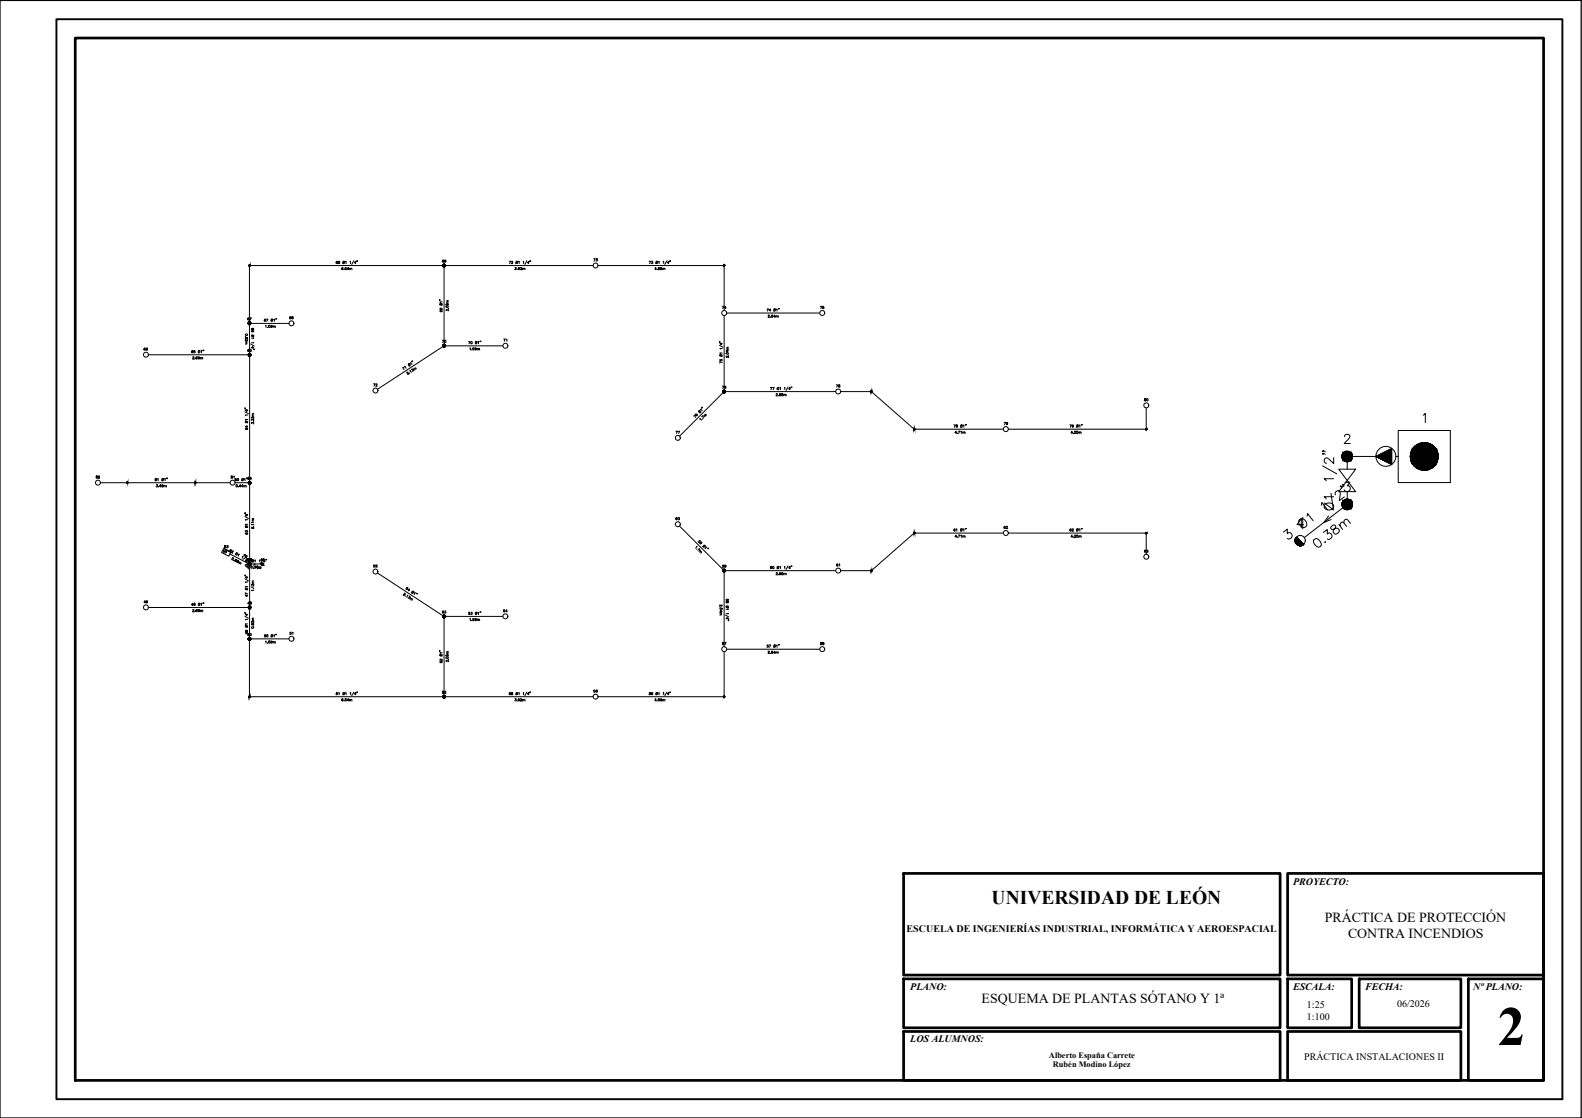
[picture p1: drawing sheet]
<svg xmlns="http://www.w3.org/2000/svg" width="420mm" height="297mm" viewBox="0 0 420 297" stroke-linecap="round" stroke-linejoin="round" font-family="sans-serif">
<!-- layer: UNIFILAR -->
<g fill="#000" stroke="#000" stroke-width=".27">
<path d="M66.2 70.4v.3zM66.3 70.4v.3zM231.5 103.9v.2zM231.6 104l-.1 .1zM242.7 113.9v.2zM304.5 113.9v.3zM231.3 151.5v.3zM242.9 141.5v.3zM344.3 144.5l.2 .2zM66.2 185v.2zM192.2 185v.2zM192.3 185v.3z"/>
<path d="M66.2 70.4l-.1 .2zM66.1 70.5v.1z"/>
<path d="M66.2 70.4v.3zM66.3 70.4l-.1 .3z"/>
<path d="M66.2 70.4v.3zM66.2 70.4v.3zM66.2 70.4v.3zM66.2 70.4v.3zM66.2 70.4l-.1 .2z"/>
<path d="M66.3 70.4v.3zM66.3 70.4v.3z"/>
<path d="M66.3 70.4v.3zM66.4 70.4l-.1 .3z"/>
<path d="M66.3 70.4v.3zM66.3 70.4v.3zM66.3 70.4v.3zM66.3 70.4v.3zM66.3 70.4v.3z"/>
<path d="M66.4 70.5v.1zM66.4 70.5v.1z"/>
<path d="M66.4 70.4v.2zM66.4 70.4v.3z"/>
<path d="M192.2 70.4v.2zM192.2 70.4v.3z"/>
<path d="M192.2 70.4v.2zM192.2 70.5v.1z"/>
<path d="M192.2 70.4v.3zM192.3 70.4l-.1 .3z"/>
<path d="M192.2 70.4v.3zM192.2 70.4v.3z"/>
<path d="M192.3 70.4v.3zM192.3 70.4v.3zM192.3 70.4v.3z"/>
<path d="M192.3 70.4v.3zM192.3 70.4v.3z"/>
<path d="M192.4 70.4v.2zM192.4 70.5v.1zM192.4 70.5v.1z"/>
<path d="M192.4 70.4v.2zM192.4 70.4v.3zM192.4 70.4v.3zM192.4 70.4v.3zM192.4 70.4v.3zM192.4 70.4v.3zM192.4 70.4v.3zM192.4 70.4l-.1 .3z"/>
<path d="M231.4 103.9l-.1 .2zM231.3 103.9v.2zM231.3 103.9v.2zM231.3 103.9v.2z"/>
<path d="M231.4 103.9v.3zM231.4 103.9v.3z"/>
<path d="M231.4 103.9v.3zM231.4 103.9v.3zM231.4 103.9v.3zM231.4 103.9v.3zM231.4 103.9v.3z"/>
<path d="M231.4 103.9v.3zM231.4 103.9v.3z"/>
<path d="M231.5 103.9v.2zM231.5 103.9v.2zM231.5 103.9v.3zM231.5 103.9v.3zM231.5 103.9v.3zM231.5 103.9l-.1 .3z"/>
<path d="M242.7 113.9v.2zM242.7 113.9v.2z"/>
<path d="M242.7 113.9v.3zM242.7 113.9v.3zM242.7 113.9v.3zM242.7 113.9v.2z"/>
<path d="M242.8 113.9v.3zM242.9 113.9l-.1 .3z"/>
<path d="M242.8 113.9v.3zM242.8 113.9v.3zM242.8 113.9v.3zM242.8 113.9v.3zM242.8 113.9v.3zM242.8 113.9l-.1 .3zM242.7 113.9v.3zM242.7 113.9v.3zM242.7 113.9v.3z"/>
<path d="M242.9 113.9v.3zM242.9 113.9v.3zM242.9 113.9v.3zM242.9 113.9v.3zM242.9 113.9l.1 .2zM243 113.9v.2zM243 113.9v.2z"/>
<path d="M242.9 113.9v.3zM242.9 113.9v.3z"/>
<path d="M304.3 113.9v.3zM304.3 113.9v.3zM304.3 113.9v.2zM304.3 113.9v.2zM304.3 113.9v.2z"/>
<path d="M304.4 113.9v.3zM304.4 113.9v.3zM304.4 113.9v.3zM304.4 113.9l-.1 .3zM304.3 113.9v.3zM304.3 113.9v.3zM304.3 113.9v.3z"/>
<path d="M304.5 113.9v.3zM304.5 113.9l-.1 .3zM304.4 113.9v.3zM304.4 113.9v.3zM304.4 113.9v.3z"/>
<path d="M304.5 113.9v.3zM304.5 113.9v.3z"/>
<path d="M304.5 113.9v.2zM304.5 113.9v.2z"/>
<path d="M304.5 113.9v.3zM304.5 113.9v.3zM304.5 113.9v.3zM304.5 113.9v.3zM304.5 113.9v.3z"/>
<path d="M365.4 121.3l4.2 2.1v-4.2zM365.4 121.3l4.2 2.1z"/>
<path d="M33.7 128.2v.1zM33.7 128.2v.1zM33.7 128.1v.2zM33.7 128.1v.2zM33.7 128.1v.3z"/>
<path d="M33.7 128.1v.3zM33.7 128.1l.1 .3zM33.7 128.1l.1 .3zM33.8 128.1v.3zM33.8 128.1v.3zM33.8 128.1v.3zM33.8 128.1v.3z"/>
<path d="M33.7 128.1v.3zM33.7 128.1v.3zM33.7 128.1v.3zM33.7 128.1v.3z"/>
<path d="M33.8 128.1v.3zM33.9 128.1l-.1 .3z"/>
<path d="M33.9 128.1v.2zM33.9 128.1v.3zM33.9 128.1v.3z"/>
<path d="M33.9 128.1v.3zM33.9 128.1v.3z"/>
<path d="M34 128.2v.1zM34 128.2l-.1 .1z"/>
<path d="M33.9 128.2v.1zM33.9 128.2v.1z"/>
<path d="M51.7 128.2v.1zM51.7 128.2v.1z"/>
<path d="M51.7 128.1v.3zM51.7 128.1v.3zM51.7 128.2v.2zM51.7 128.2v.1z"/>
<path d="M51.8 128.1v.3zM51.9 128.1l-.1 .3z"/>
<path d="M51.8 128.1v.3zM51.8 128.1v.3zM51.8 128.1v.3zM51.8 128.1v.3zM51.8 128.1l-.1 .3z"/>
<path d="M51.9 128.1v.3zM51.9 128.1v.3z"/>
<path d="M51.9 128.2v.1zM52 128.2l-.1 .1zM52 128.2v.1z"/>
<path d="M51.9 128.2v.2zM51.9 128.2v.2z"/>
<path d="M51.9 128.1v.3zM51.9 128.1v.3zM51.9 128.1v.3zM51.9 128.1v.3zM51.9 128.1v.3z"/>
<path d="M359.2 121.1v.3zM359.2 121.1v.4zM359.2 121v.5zM359.2 121l-.1 .7zM359.1 120.9v.8zM359.1 120.9v.9zM359.1 120.7v1.1zM359.1 120.7l-.1 1.2zM359 120.6v1.3zM359 120.6l-.1 1.4zM358.9 120.5v1.5zM358.9 120.5v1.7zM358.9 120.4v1.8zM358.9 120.4l-.1 1.8zM358.8 120.3v1.9zM358.8 120.3l-.1 2zM358.6 120.2l.1 2.1zM358.6 120.2v2.2zM358.6 120.1v2.3zM358.6 120.1l-.2 2.4zM358.4 120v2.5zM358.4 120l-.1 2.5zM358.3 120v2.5zM358.3 120l-.1 2.6zM358.2 120v2.6zM358.2 120l-.1 2.6zM358 119.9l.2 .1-.1 2.6zM358 119.9l-.1 2.8zM357.9 119.9v2.8zM357.9 119.9l-.1 2.8zM357.8 119.9v2.8zM357.8 119.9l-.2 2.8h.2zM357.6 119.9v2.8zM357.6 119.9v2.8zM357.5 119.9h.1l-.1 2.7zM357.5 119.9v2.7zM357.3 120l.2-.1-.1 2.7zM357.3 120l.1 2.6zM357.2 120h.1v2.5zM357.2 120l.1 2.5zM357.1 120.1l.1-.1-.1 2.5zM357.1 120.1v2.4zM357.1 120.1l-.1 2.3zM357 120.2v2.2zM356.9 120.3l.1-.1-.1 2.1zM356.9 120.3v2zM356.9 120.3l-.1 1.9zM356.8 120.3v1.9zM356.8 120.3l-.1 1.8zM356.7 120.5v1.6zM356.7 120.5l-.1 1.5zM356.6 120.6v1.4zM356.6 120.6v1.3zM356.5 120.7l.1 1.2zM356.5 120.7v1.1zM356.5 120.8v1zM356.5 120.8l-.1 .9zM356.4 120.9v.8zM356.4 120.9v.6zM356.4 121.1v.4zM356.4 121.1v.3z"/>
<path d="M359.2 133.9v.2zM359.2 133.9v.4zM359.2 133.8v.5zM359.2 133.8l-.1 .6zM359.1 133.6v.8zM359.1 133.6v.9zM359.1 133.5v1zM359.1 133.5l-.1 1.1zM359 133.3v1.3zM359 133.3l-.1 1.5zM358.9 133.3v1.5zM358.9 133.3v1.6zM358.9 133.1v1.8zM358.9 133.1l-.1 1.9zM358.8 133v2zM358.8 133l-.1 2.1zM358.6 132.9l.1 2.2zM358.6 132.9v2.3zM358.6 132.8v2.4zM358.6 132.8l-.2 2.4zM358.4 132.8v2.4zM358.4 132.8l-.1 2.5zM358.3 132.7v2.6zM358.3 132.7l-.1 2.6zM358.2 132.7v2.6zM358.2 132.7l-.1 2.7zM358 132.7h.2l-.1 2.7zM358 132.7l-.1 2.7zM357.9 132.6v2.8zM357.9 132.6l-.1 2.8zM357.8 132.6v2.8zM357.8 132.6l-.2 2.8h.2zM357.6 132.7l.2-.1-.2 2.8zM357.6 132.7v2.7zM357.5 132.7h.1l-.1 2.7zM357.5 132.7v2.7zM357.3 132.7h.2l-.1 2.6zM357.3 132.7l.1 2.6zM357.2 132.7h.1v2.6zM357.2 132.7l.1 2.6zM357.1 132.8l.1-.1-.1 2.5zM357.1 132.8v2.4zM357.1 132.8l-.1 2.4zM357 132.9v2.3zM356.9 133l.1-.1-.1 2.2zM356.9 133v2.1zM356.9 133l-.1 1.9zM356.8 133.1v1.8zM356.8 133.1l-.1 1.8zM356.7 133.2v1.7zM356.7 133.2l-.1 1.5zM356.6 133.3v1.4zM356.6 133.3v1.3zM356.5 133.4l.1 1.2zM356.5 133.4v1.1zM356.5 133.5v1zM356.5 133.5l-.1 .9zM356.4 133.7v.7zM356.4 133.7v.5zM356.4 133.8v.4zM356.4 133.8v.3z"/>
<path d="M381.9 120.6v1.3zM381.9 120.6l-.1 1.7zM381.8 120.2v2.1zM381.8 120.2l-.1 2.5zM381.7 119.8v2.9zM381.7 119.8l-.1 3.2zM381.5 119.5l.2 .3-.1 3.2zM381.5 119.5l-.2 3.8 .3-.3zM381.3 119.2l.2 .3-.2 3.8zM381.3 119.2l-.2 4.4 .2-.3zM381.1 118.9l.2 .3-.2 4.4zM381.1 118.9l-.2 5 .2-.3zM380.8 118.6l.3 .3-.2 5zM380.8 118.6l-.2 5.5 .3-.2zM380.6 118.4l.2 .2-.2 5.5zM380.6 118.4l-.3 6 .3-.3zM380.3 118.2l.3 .2-.3 6zM380.3 118.2l-.3 6.3 .3-.1zM379.9 118l.4 .2-.3 6.3zM379.9 118l-.3 6.7 .4-.2zM379.6 117.8l.3 .2-.3 6.7zM379.6 117.8l-.3 7 .3-.1zM379.3 117.7l.3 .1-.3 7zM379.3 117.7l-.3 7.2 .3-.1zM378.9 117.6l.4 .1-.3 7.2zM378.9 117.6l-.3 7.4 .4-.1zM378.5 117.6h.4l-.3 7.4zM378.5 117.6l-.3 7.4h.4zM378.2 117.6h.3l-.3 7.4zM378.2 117.6l-.3 7.4h.3zM377.8 117.6h.4l-.3 7.4zM377.8 117.6l-.3 7.3 .4 .1zM377.4 117.7l.4-.1-.3 7.3zM377.4 117.7l-.3 7.1 .4 .1zM377.1 117.8l.3-.1-.3 7.1zM377.1 117.8l-.3 6.9 .3 .1zM376.7 117.9l.4-.1-.3 6.9zM376.7 117.9l-.2 6.6 .3 .2zM376.4 118.1l.3-.2-.2 6.6zM376.4 118.1l-.3 6.2 .4 .2zM376.1 118.3l.3-.2-.3 6.2zM376.1 118.3l-.2 5.8 .2 .2zM375.8 118.5l.3-.2-.2 5.8zM375.8 118.5l-.2 5.3 .3 .3zM375.8 118.5l-.2 5.3-.1-5zM375.5 118.8l-.1 4.8 .2 .2zM375.5 118.8l-.1 4.8-.1-4.5zM375.3 119.1l-.1 4.1 .2 .4zM375.3 119.1l-.1 4.1-.1-3.8zM375.1 119.4l-.2 3.5 .3 .3zM375.1 119.4l-.2 3.5v-3.2zM374.9 119.7v3.2zM374.9 119.7l-.1 2.9v-2.6zM374.8 120v2.6zM374.8 120l-.1 2.2zM374.7 120.4v1.8zM374.7 120.4l-.1 1.5zM374.6 120.8v1.1zM374.6 120.8v.7zM374.6 121.1v.4z"/>
<path d="M381.9 120.9v.7zM381.9 120.9v1z"/>
<path d="M231.4 151.5v.3zM231.4 151.5v.3z"/>
<path d="M231.4 151.5v.3zM231.4 151.5v.3zM231.4 151.5l-.1 .3zM231.3 151.5v.3zM231.3 151.5v.3z"/>
<path d="M231.4 151.5v.3zM231.4 151.5v.3z"/>
<path d="M231.5 151.5v.3zM231.5 151.5l-.1 .3zM231.4 151.5v.3zM231.4 151.5v.3zM231.4 151.5v.3z"/>
<path d="M231.5 151.5v.2zM231.6 151.6l-.1 .1z"/>
<path d="M231.5 151.5v.3zM231.5 151.5v.3zM231.5 151.5v.3zM231.5 151.5v.3z"/>
<path d="M242.7 141.5v.2zM242.7 141.5v.2z"/>
<path d="M242.7 141.5v.2zM242.7 141.5v.2z"/>
<path d="M242.7 141.5v.3zM242.8 141.5l-.1 .3z"/>
<path d="M242.7 141.5v.3zM242.7 141.5v.3zM242.7 141.5v.3zM242.7 141.5v.3zM242.7 141.5v.2z"/>
<path d="M242.8 141.5v.3zM242.8 141.5v.3zM242.8 141.5v.3zM242.8 141.5v.3zM242.8 141.5v.3z"/>
<path d="M242.9 141.5v.3zM242.9 141.5v.3z"/>
<path d="M242.9 141.5v.3zM242.9 141.5l-.1 .3zM242.8 141.5v.3z"/>
<path d="M242.9 141.5v.3zM242.9 141.5v.3zM242.9 141.5v.2zM242.9 141.5l.1 .2zM242.9 141.5l.1 .2zM243 141.5v.2zM243 141.5v.2z"/>
<path d="M304.3 141.5v.2zM304.3 141.5v.2zM304.3 141.5v.2zM304.3 141.5v.2z"/>
<path d="M304.4 141.5v.3zM304.4 141.5l-.1 .3zM304.3 141.5v.3zM304.3 141.5v.3zM304.3 141.5v.3z"/>
<path d="M304.4 141.5v.3zM304.4 141.5v.3z"/>
<path d="M304.5 141.5v.3zM304.5 141.5v.3zM304.5 141.5l-.1 .3zM304.4 141.5v.3zM304.4 141.5v.3zM304.4 141.5v.3z"/>
<path d="M304.5 141.5v.2zM304.5 141.5v.2zM304.5 141.5v.2z"/>
<path d="M304.5 141.5v.2zM304.5 141.5v.3zM304.5 141.5v.3zM304.5 141.5v.3zM304.5 141.5v.3z"/>
<path d="M344.3 142.7l1 .9zM344.3 142.8l2 1.8zM344.3 142.8l2 1.8-2.1-1.7zM344.2 142.9l2.1 1.7zM344.2 142.9l2 1.7zM344.1 143l2 1.7 .1-.1zM344.1 143l2 1.7zM344 143.1l2.1 1.6zM344 143.1l2 1.7zM344 143.2l2 1.6zM344 143.2l1.9 1.7zM344 143.4l1.9 1.5zM344 143.4l1.8 1.5zM344 143.5l1.8 1.4zM344 143.5l1.7 1.4zM344 143.7l1.7 1.2zM344 143.7l1.5 1.3zM344 143.8l1.5 1.2zM344 143.8l1.4 1.2zM344 143.9l1.4 1.1zM344 143.9l1.3 1.1zM344 144l1.3 1zM344 144l1.1 1zM344.1 144.2l1 .8zM344.1 144.2l.9 .7zM344.1 144.3l.9 .6zM344.1 144.3l.7 .6zM344.2 144.4l.6 .5zM344.2 144.4l.5 .5zM344.3 144.5l.4 .4z"/>
<path d="M66.2 185v.2zM66.2 185v.2z"/>
<path d="M66.2 185v.2zM66.2 185v.2zM66.1 185v.2zM66.1 185v.2zM66.1 185v.2z"/>
<path d="M66.3 185v.3zM66.3 185v.3z"/>
<path d="M66.3 185v.3zM66.3 185l-.1 .3zM66.2 185v.3zM66.2 185v.3zM66.2 185v.2z"/>
<path d="M66.3 185v.3zM66.3 185v.3z"/>
<path d="M66.4 185v.2zM66.4 185v.2zM66.4 185v.2zM66.4 185v.2zM66.4 185v.2z"/>
<path d="M66.4 185v.2zM66.4 185l-.1 .2zM66.3 185v.2zM66.3 185v.3zM66.3 185v.3z"/>
<path d="M192.2 185v.2zM192.3 185v.3z"/>
<path d="M192.2 185v.2zM192.2 185v.2zM192.2 185v.2zM192.2 185v.2zM192.2 185v.2zM192.2 185v.2zM192.2 185v.2z"/>
<path d="M192.3 185v.3zM192.4 185l-.1 .3z"/>
<path d="M192.3 185v.3zM192.3 185v.3zM192.3 185v.3z"/>
<path d="M192.4 185v.3zM192.4 185v.3z"/>
<path d="M192.4 185v.2zM192.4 185v.2zM192.4 185v.2z"/>
<path d="M192.4 185v.2zM192.4 185v.2zM192.4 185v.2zM192.4 185v.2zM192.4 185v.3z"/>
</g>
<g fill="none" stroke="#000" stroke-width=".27">
<path d="M66.3 70.7v14.8M66.4 70.6h51.2M117.9 70.9v20.6M118.3 70.6h39.2M158.8 70.6h33.4M192.3 70.7v11.8M39.4 94.3h26.6M66.3 86.3v7.6M66.3 94.6v33.3M66.6 85.9h10.1M117.6 92.1l-17.3 11.3M118.3 91.9h15.2"/>
<path d="M192.3 83.8v19.9M193 83.2h24.7M192.1 104.3l-11.6 11.6M192.7 104h29.2M223.3 104h8M231.5 104.1l11.2 9.8M243 114h23.4M267.8 114h36.4M304.4 108.4v5.5M371.3 114.4h13.9v13.8h-13.9zM26.7 128.3h7M34 128.3h17.7"/>
<path d="M52 128.3h9.1M62.4 128.3h3.6M66.3 128.6v20.9M180.5 139.8l11.6 11.6M352.8 137.1l-1.2 1.7 1.9-.8M355.6 124.7h4.4l-2.2 3zM356.7 134.9l-10.3 7.9M357.8 127.7l2.2 2.9h-4.4zM357.8 122.7v2M357.8 130.6v2M359.2 121.3h6.2M365.4 121.3l4.2-2.1v4.2z"/>
<path d="M370.7 121.3h.6M61 147.2l5 2.5M66.3 150.2v10.9M66.4 149.8h3M100.3 152.3l17.3 11.3M192.3 152v19.8M192.7 151.6h29.2M223.3 151.6h8M242.7 141.7l-11.2 9.8M243 141.6h23.4M267.8 141.6h36.4M304.4 141.8v5.5"/>
<path d="M39.4 161.4h26.6M66.3 170.1v14.9M66.3 161.7v7.7M66.6 169.7h10.1M117.9 164.2v20.6M118.3 163.8h15.2M192.3 173.2v11.8M193 172.5h24.7M66.4 185.1h51.2M118.3 185.1h39.2M158.8 185.1h33.4"/>
<circle cx="368.1" cy="121.3" r="2.65"/>
<circle cx="345.3" cy="143.6" r="1.33"/>
</g>
<!-- layer: TEXTO_RAMAS -->
<g fill="none" stroke="#000" stroke-width=".27">
<path d="M89.6 69.5l-.1-.1a.31 .31 0 0 0-.2 .4 .31 .31 0 0 0 .3 .2v-.3l-.3 .1M89.9 69.5l.1 .2a.2 .2 0 0 1 .2 .1 .2 .2 0 0 1-.1 .2l-.3-.2 .4-.3zM91.1 71.1h-.1a.3 .3 0 0 0-.3 .3 .3 .3 0 0 0 .4 .3v-.4l-.3 .2M91.4 71.6h.1M91.5 69.4l-.5 .6M91.8 69.5l.1-.1v.6M91.9 71.1h-.2v.2a.22 .22 0 0 1 .3 0 .22 .22 0 0 1-.1 .4 .22 .22 0 0 1-.3-.1M92.6 71.5h-.4l.3-.4v.6M92.8 71.4l.3-.1v.4M92.8 71.3v.4M93 69.5l.1-.1v.6M93.1 71.4l.3-.1 .1 .4"/>
<path d="M93.9 69.3l-.5 1M94.5 69.8h-.4l.3-.4v.6M94.8 69.3l-.1 .2M95 69.3l-.1 .2M116.8 79.7l.1 .1M116.8 79.6l.1 .1M119.1 79.8l-.4 .1 .1 .3M135.2 69.4h.4l-.3 .6M135.8 69.6l.1-.2 .3 .1-.4 .5h.4M136.8 71.1h.3l-.2 .2 .2 .1a.22 .22 0 0 1-.1 .3 .22 .22 0 0 1-.3-.1M137.3 71.6h.1M137.5 69.4l-.5 .6"/>
<path d="M137.7 69.5l.2-.1v.6M138 71.3l-.3 .1 .1-.3a.26 .26 0 0 1 .2 .3 .26 .26 0 0 1-.4 .2M138.2 71.2l.2-.1 .2 .1-.4 .5h.4M138.8 71.4l.3-.1v.4M138.8 71.3v.4M138.9 69.5l.2-.1v.6M139.1 71.4l.3-.1v.4M139.9 69.3l-.5 1M140.5 69.8h-.4l.3-.4v.6M140.8 69.3l-.1 .2M140.9 69.3l-.1 .2M172.4 69.4h.4l-.3 .6"/>
<path d="M173 69.4h.4l-.2 .3h.2a.21 .21 0 0 1-.1 .3 .21 .21 0 0 1-.3 0v-.1M174.3 71.5h-.4l.3-.4v.6M174.5 71.6h.1M174.7 69.4l-.5 .6M174.9 69.5l.1-.1v.6M175.1 71.1h-.3v.2a.22 .22 0 0 1 .3 0 .22 .22 0 0 1 0 .4 .22 .22 0 0 1-.3-.1M175.7 71.1h-.1a.31 .31 0 0 0-.2 .3 .31 .31 0 0 0 .3 .3v-.4l-.3 .2M176 71.4l.3-.1v.4M176 71.3v.4M176.1 69.5l.2-.1v.6M176.3 71.4l.3-.1v.4M177.1 69.3l-.5 1"/>
<path d="M177.7 69.8h-.5l.3-.4v.6M177.9 69.3v.2M178.1 69.3v.2M51.2 94.9l.1-.1 .2 .1-.4 .5h.5M51.2 93.2l-.1-.1a.31 .31 0 0 0-.2 .4 .31 .31 0 0 0 .3 .2v-.3l-.3 .1M51.8 93.1h-.3v.3h.3v.3l-.4-.1M51.8 95.3h.1M52.4 94.9l-.1-.1a.3 .3 0 0 0-.3 .3 .3 .3 0 0 0 .3 .3v-.4l-.3 .2M53 95l-.4 .1 .2-.3a.3 .3 0 0 1 .2 .3 .3 .3 0 0 1-.3 .3l-.1-.1M53.1 93.1l-.5 .7M53.2 95.1l.3-.1 .1 .4M53.2 95v.4"/>
<path d="M53.4 93.2l.1-.1v.7M53.6 95.1l.2-.1v.4M53.9 93v.2M54.1 93v.2M65.2 89.4h.1M65.2 89.6l.5 .3v-.3h-.1l-.2 .4h-.2zM65.6 90.2l.2 .1-.1 .3-.5-.4v.4M66.8 89l.6 .5M67 87.8l.1 .3-.3-.1a.28 .28 0 0 1 .3-.2 .28 .28 0 0 1 .3 .4h-.1M67.3 89.7l.1 .2h-.6M70.5 86.5l.2-.1v.6M70.6 84.9l-.2-.1a.3 .3 0 0 0-.2 .3 .3 .3 0 0 0 .3 .3l.1-.3-.2-.1-.2 .2"/>
<path d="M70.7 84.8h.5l-.3 .6M71.1 87h.1M72.3 86.6l-.3 .2 .1-.4a.28 .28 0 0 1 .2 .4 .28 .28 0 0 1-.4 .2v-.1M72.4 84.8l-.4 .6M72.5 86.7l.3-.1v.4M72.5 86.6v.4M72.7 84.9l.2-.1v.6M72.8 86.7l.3-.1 .1 .4M73.3 84.7l-.1 .1M73.4 84.7v.1M106.8 97.8l.4-.2 .1 .6M107.5 97.5v-.2l.4 .6"/>
<path d="M108.1 99.1h.1M108.1 99.1v-.2h.3l-.1 .6 .4-.2M108.7 96.5v.8M108.8 99.1h.1M108.8 98.6l.1-.2 .3 .5M109 96.5l.1-.2 .3 .5M109.3 98.2l.2-.2 .1 .2a.21 .21 0 0 1 .2 .3 .21 .21 0 0 1-.3 .1M109.4 96v.2M109.6 95.9v.2M109.8 98l.3 .4M109.9 98.1l.2-.2 .2 .3M110.2 97.9l.2-.2 .2 .3"/>
<path d="M116.8 80.6l.6 .5M116.9 82.5h-.1a.3 .3 0 0 0 .3 .3 .3 .3 0 0 0 .3-.3h-.3l.1 .3M117.1 81.9l.1 .3h-.4a.26 .26 0 0 1 .3-.3 .26 .26 0 0 1 .2 .3M117.4 80.2h-.6l.1 .1M118.5 80.8l.1 .3 .2-.4h.2v.4zM118.7 80.5h.4M119 81.9h.1M119.1 82.2v.4l-.5-.4-.2 .2 .2 .1M119.1 80.2h-.4l.1 .3M124.5 90.7h.3l-.3 .6M124.8 92.5l.1-.1v.6M125.3 92.9h.1"/>
<path d="M125.9 92.4h-.3v.3a.22 .22 0 0 1 .3-.1 .22 .22 0 0 1 0 .4 .22 .22 0 0 1-.3-.1M126.5 92.6l-.2 .2-.1-.1v-.3a.28 .28 0 0 1 .3 .3 .28 .28 0 0 1-.3 .2M126.7 90.7l-.5 .6M126.7 92.7l.3-.1 .1 .4M126.7 92.6v.4M127 90.9l.1-.2v.6M127.1 92.7l.3-.1v.4M127.6 90.7l-.1 .1M127.7 90.7v.1M191.1 90.9l.2 .1M191.1 90.7l.2 .1M191.1 91.8l.9 .5"/>
<path d="M191.2 95.5v.3h.2a.21 .21 0 0 1 .1-.3 .21 .21 0 0 1 .3 .1 .21 .21 0 0 1-.1 .3M191.2 94.2l.6 .5M191.6 91.2v.4l-.4-.3h.6M191.8 96.3l-.6-.2v.4M191.8 93.8h-.6l.1 .2M191.8 92.6h-.6l.1 .1M193 94.9h.1M193 92.9h.5M193.3 93.1v.4l-.5-.3h.7M193.4 94.3h.1M193.5 94.6v.4l-.5-.4-.2 .1 .2 .2M193.5 92.6l-.5 .1 .2 .2"/>
<path d="M193.5 92.3h-.4l.1 .3M203.7 82.1h.4l-.3 .6M204 83.8l.1-.1 .2 .1-.3 .5h.4M204.6 84.2h.1M204.7 82.5h-.4l.3-.4v.6M205.2 83.7h-.3v.3a.21 .21 0 0 1 .3 0 .21 .21 0 0 1-.1 .3l-.2-.1M205.9 84.1h-.5l.3-.4v.6M206 82.1l-.5 .6M206 84l.3-.1 .1 .4M206 83.9v.4M206.2 82.2l.2-.1v.6M206.4 84l.2-.1 .1 .4"/>
<path d="M206.8 81.9v.2M207 81.9l-.1 .2M65 109.4l1 .5M65.1 108.6l.1 .1M65.1 108.4l.1 .1M65.2 111.9l.6 .4M65.2 113.7v.2a.3 .3 0 0 0 .3 .2 .3 .3 0 0 0 .2-.3h-.3l.2 .3M65.6 113.1v.5l-.4-.3h.6M65.6 108.8v.5l-.4-.3h.6M65.8 111.4h-.6l.1 .2M65.8 110.3h-.6l.1 .1M66.8 112.6v-.3l.2 .1 .1-.1a.22 .22 0 0 1 .3 0 .22 .22 0 0 1-.1 .3"/>
<path d="M66.8 111.7v-.3l.2 .1 .2-.2 .2 .1-.1 .3M67 110.6h.4M67.4 112h.1M67.4 110.7v.5l-.4-.4-.2 .1 .1 .2M67.4 110.2l-.4 .1 .1 .3M67.4 109.9h-.4l.1 .3M184.2 110.6l.3-.3 .2 .6M185 110l-.1-.1a.27 .27 0 0 0-.1 .5 .27 .27 0 0 0 .5-.1l-.4-.1v.2M185.8 109l.1 .8M185.9 111.4v-.2l.5 .4M186.1 108.9v-.2l.4 .4M186.4 108.3v.2"/>
<path d="M186.4 110.7l.2-.3 .3 .7M186.4 108.2l.1 .2M186.6 111.3h.1M186.9 110.4l.3 .3M187 110.5l.2-.2 .3 .2M187.2 110.3l.1-.2 .4 .2M204.6 102.9h.4l-.3 .6M205.2 102.9h.4l-.3 .6M206.1 104.7l.1-.2 .3 .1-.4 .6h.4M206.8 105.1h.1M206.8 102.9l-.4 .6M207.1 103l.2-.1v.6"/>
<path d="M207.3 104.8l-.2 .1v-.4a.3 .3 0 0 1 .3 .4 .3 .3 0 0 1-.3 .2h-.1M207.9 104.5h-.3v.3a.21 .21 0 0 1 .4 .1 .21 .21 0 0 1-.2 .3l-.2-.1M208.2 104.9l.2-.1 .1 .4M208.2 104.8v.4M208.3 103l.1-.1v.6M208.5 104.9l.2-.1 .1 .4M209.3 102.8l-.5 .9M209.9 103.3h-.4l.3-.4v.6M210.1 102.9v.1M210.3 102.9v.1M253.3 112.9h.4l-.3 .6M254 112.9l.3 .4a.21 .21 0 0 1-.2 .2 .21 .21 0 0 1-.2-.2l.4-.2z"/>
<path d="M254 115h-.4l.3-.5v.7M254.3 115.1h.1M254.5 114.5h.4l-.3 .7M255.1 114.7l.2-.2v.7M255.6 112.9l-.5 .6M255.7 114.9l.3-.1v.4M255.7 114.8v.4M255.9 113l.1-.1v.6M256 114.9l.2-.1 .1 .4M256.5 112.8l-.1 .2M256.6 112.8l-.1 .2M284.1 112.9h.5l-.3 .6"/>
<path d="M284.9 115h-.5l.3-.5v.7M285.1 115.1h.1M285.1 113.1l-.3 .2-.1-.3 .2-.1a.3 .3 0 0 1 .2 .3 .3 .3 0 0 1-.3 .3l-.1-.1M285.3 114.7l.4-.1-.4 .6h.4M286.2 114.5h-.3v.3h.3l.1 .3-.4-.1M286.4 112.9l-.5 .6M286.5 114.9l.3-.1v.4M286.5 114.8v.4M286.6 113l.2-.1v.6M286.8 114.9l.3-.1v.4M287.2 112.8v.2M287.4 112.8v.2"/>
<path d="M351.4 119.8v.2v-.2l.6 .2M41.2 127.2l.4 .5h-.4v-.2l.4-.2zM41.5 128.8h.3l-.1 .2 .1 .1a.22 .22 0 0 1 0 .3 .22 .22 0 0 1-.4-.1M41.9 127.2l.1-.1v.6M42.1 129.3h.1M42.8 129.2h-.5l.3-.4v.6M43.3 129l-.4 .1 .2-.3a.29 .29 0 0 1 .2 .3 .29 .29 0 0 1-.4 .2M43.4 127.1l-.4 .6M43.5 129.1l.3-.1 .1 .4M43.5 129v.4M43.7 127.2l.2-.1v.6M43.9 129.1l.3-.1v.4"/>
<path d="M44.3 127l-.1 .2M44.4 127v.2M65 137.2l1 .6M65.1 136.4l.1 .1M65.1 136.3h.1M65.2 139.7l.6 .5M65.6 136.6v.5l-.4-.3h.6M65.8 139.3h-.6l.1 .1M65.8 138.1h-.6l.1 .1M67 138.4h.4M67.4 139.8h.1M67.4 139.3h-.6l.1 .2"/>
<path d="M67.4 138.8h-.6l.1 .1M67.4 138l-.4 .1 .1 .3M67.4 137.7h-.4l.1 .3M345.1 138.2a1.22 1.22 0 0 1 1.7 .2 1.22 1.22 0 0 1-.3 1.7 1.42 1.42 0 0 1-1.4-1.9zM346 137.4v3.1M347.1 137.1l.2-.7 1.5 2M350.9 134.2l.2-.7 1.5 2M351.2 123.8l3.8 2.1M351.4 120.5v.2v-.2l.6 .2M351.7 133.6l2.5 1.9M351.8 134.1a1.33 1.33 0 0 1 1.4-.5 1.33 1.33 0 0 1 1 1.2 1.31 1.31 0 0 1-1.4 .7 1.31 1.31 0 0 1-1.1-1.2zM353.5 131l.6 4.3"/>
<path d="M353.6 139.9l-.2 .3a.53 .53 0 0 0 .7 .5 .92 .92 0 0 1 .9-.4 .92 .92 0 0 1 .7 .7v.2a.95 .95 0 0 1-1.3 .6 .9 .9 0 0 1 .2-1.6 .49 .49 0 0 0-.3-.8zM354.2 132h-2.5l.5 .6M354.2 127.2h-2.5l.5 .5M354.2 121.6v1.6l-1.8-1.5-.4 .1-.3 .3 .1 .7 .5 .3M354.7 131.5v-.8l.8-.3a.76 .76 0 0 1 .4 .9l-.2 1.7 1.3-1M355.6 139.3l1 1.4M355.9 139.7l.2-.7 .5-.3 1 1.2M356.2 129.1v.2h-.2v-.2l.3 .2v.4M356.7 128.7v.2l-.2-.1v-.1l.4 .2v.4M356.9 138.9l.2-.7 .5-.2 1 1.1M62.1 148.9h.1M62.8 148.8v-.1a.26 .26 0 0 0-.4 .1 .26 .26 0 0 0 .2 .4l.1-.3h-.3"/>
<path d="M63.2 147l-.7 .3M63.4 147.3l.1-.1-.3 .6M65 153.8l1 .5M65.2 141.3v-.3l.2 .2v-.2a.22 .22 0 0 1 .4 .1 .22 .22 0 0 1-.1 .3M65.2 156.2l.6 .5M65.2 141.6v.1a.3 .3 0 0 0 .3 .3 .3 .3 0 0 0 .2-.4h-.3l.2 .3M65.8 157.8l-.6-.3v.4M65.8 155.9h-.6l.1 .1M65.8 154.6h-.6l.1 .2M66.9 140.4h.1M67 155h.4M67.4 156.8h-.6l.1 .2"/>
<path d="M67.4 156.4h.1M67.4 155.9h-.6l.1 .2M67.4 155.2v.4l-.6-.4 .1 .4M67.4 154.7h-.4l.1 .3M67.4 154.3l-.4 .1 .1 .3M67.4 140v.4l-.4-.3-.2 .1 .1 .2M107.4 157.7l.1-.1 .2 .3-.6 .2 .3 .2M107.7 158.4h.1M108.2 158.1h.1l-.3 .6M108.4 156.2l-.3-.2-.1 .2a.2 .2 0 0 1 .2 .2 .2 .2 0 0 1-.2 .2 .2 .2 0 0 1-.2-.2M108.7 158.4l.3 .1-.2 .2a.21 .21 0 0 1-.2 .3 .21 .21 0 0 1-.2-.3M108.7 156.9l-.4-.2 .5-.2-.3 .5"/>
<path d="M109 158.9l.3 .1-.2 .4M109.1 158.8l-.3 .4M109.3 159.1l.3 .1-.3 .3M110 157.2l-.8 .3M110.1 157.5h.2l-.3 .5M110.7 157.6l-.1 .1M110.9 157.7l-.2 .1M185 145.1l.2 .1-.5 .4M185.1 145.9h.1M185.6 145.7l.3 .3-.6 .2M185.8 144.3l.1 .1a.32 .32 0 0 0 .4 0 .32 .32 0 0 0 .1-.4l-.4 .1 .4 .2M185.8 146.3l.3 .1-.3 .4"/>
<path d="M185.9 146.2l-.3 .3M186.1 143.7l-.3-.2-.1 .2a.22 .22 0 0 1 .1 .3 .22 .22 0 0 1-.3 .1 .22 .22 0 0 1-.1-.3M186.1 146.5l.3 .2-.3 .3M187.4 145.1l-.8 .1M187.5 145.4h.2l-.5 .4M188 145.6l-.1 .1M188.2 145.7l-.2 .1M192.9 159.8l.5 .3-.1-.3-.2 .4h-.2zM193 159.2h-.1a.21 .21 0 0 0 0 .3 .21 .21 0 0 0 .3 0 .21 .21 0 0 0 0-.3h.3v.3M205 150.6l-.1-.1a.3 .3 0 0 0-.3 .3 .3 .3 0 0 0 .3 .3v-.4l-.3 .2M206.1 152.3l.4-.1-.4 .5h.4M206.8 152.7h.1"/>
<path d="M206.8 150.5l-.4 .6M207.1 150.6l.2-.1v.6M207.3 152.3l-.2 .2v-.4a.26 .26 0 0 1 .3 .3 .26 .26 0 0 1-.4 .2M207.9 152.1h-.3v.2a.24 .24 0 0 1 .3 .1 .24 .24 0 0 1 0 .3l-.3-.1M208.2 152.4l.2-.1 .1 .4M208.2 152.3v.4M208.3 150.6l.1-.1v.6M208.5 152.4l.3-.1v.4M209.3 150.4l-.5 .9M209.9 150.9h-.4l.3-.4v.6M210.1 150.4v.1M210.3 150.4l-.1 .1"/>
<path d="M253.7 140.6l-.2-.1a.31 .31 0 0 0-.2 .3 .31 .31 0 0 0 .3 .3l.1-.3-.3 .1M254 140.6l.1-.1v.6M254 142.6h-.4l.3-.5v.7M254.3 142.7h.1M254.5 142.1h.4l-.3 .7M255.1 142.3l.2-.2v.7M255.6 140.5l-.5 .6M255.7 142.5l.3-.1v.4M255.7 142.4v.4M255.8 140.6l.2-.1v.6M256 142.5l.2-.1 .1 .4M256.4 140.4v.2"/>
<path d="M256.6 140.4l-.1 .2M284.5 140.6v-.1a.3 .3 0 0 0-.4 .3 .3 .3 0 0 0 .3 .3l.1-.3-.4 .1M284.7 140.7l.2-.2 .2 .1-.4 .5h.4M284.9 142.6h-.5l.3-.5v.7M285.1 142.7h.1M285.3 142.3l.4-.1-.4 .6h.4M286.2 142.1h-.3l.1 .3a.22 .22 0 0 1 .3 .2 .22 .22 0 0 1-.3 .2l-.1-.2M286.4 140.5l-.5 .6M286.5 142.5l.3-.1v.4M286.5 142.4v.4M286.6 140.6l.2-.1v.6M286.8 142.5l.3-.1v.4"/>
<path d="M287.2 140.4v.2M287.4 140.4v.2M340.9 141.4l1-.8v1.2a.83 .83 0 0 1 1.1 .1 .83 .83 0 0 1 0 1.1 .83 .83 0 0 1-1.1 .1M349 143.3l.2-.1a1.29 1.29 0 0 1 1.7 1.2 .74 .74 0 0 1-.3 .8 .74 .74 0 0 1-.8 .1 1.59 1.59 0 0 1-.8-2zM351.5 141.5l1-.8v1.2a.81 .81 0 0 1 1.3 .4 .81 .81 0 0 1-.9 1l-.4-.1M351.9 144l.1 .1h-.1zM51.2 162.1l.1-.2 .2 .1-.4 .5h.5M51.3 160.7h-.5l.3-.4v.6M51.5 160.3l.3 .6-.4-.1 .4-.5zM51.8 162.5h.1M52.4 162l-.1-.1a.3 .3 0 0 0-.3 .3 .3 .3 0 0 0 .3 .3v-.3l-.3 .1M53 162.1l-.4 .1 .2-.3a.3 .3 0 0 1 .2 .4 .3 .3 0 0 1-.3 .2h-.1"/>
<path d="M53.1 160.3l-.4 .6M53.2 162.2l.3-.1 .1 .4M53.2 162.1v.4M53.4 160.4l.1-.1v.6M53.6 162.2h.2v.3M54 160.2l-.1 .1M54.1 160.2v.1M65 163.7l1 .5M65.2 166.2l.5 .5M65.6 163.1v.5l-.4-.3h.6M65.7 165.8h-.5l.1 .1M65.8 164.6h-.6l.1 .1"/>
<path d="M66.8 165.7v.3h.2l.3-.4 .1 .4zM67 164.9h.4M67.4 166.3h.1M67.4 165.1v.4l-.6-.4 .1 .4M67.4 164.5l-.4 .1 .1 .3M67.4 164.2h-.4l.1 .3M70.5 168.6h-.3v.3a.24 .24 0 0 1 .4 0 .24 .24 0 0 1-.1 .3l-.3-.1M70.5 170.4l.2-.1v.6M71.1 170.8h.1M72.3 170.5l-.2 .2a.2 .2 0 0 1-.2-.2 .2 .2 0 0 1 .2-.2 .2 .2 0 0 1 .2 .2l-.1 .3h-.3M72.4 168.6l-.4 .6M72.5 170.6l.3-.1v.4"/>
<path d="M72.5 170.5v.4M72.7 168.8l.2-.2v.6M72.8 170.6l.3-.1 .1 .4M73.3 168.6l-.1 .1M73.4 168.6v.1M116.8 173h.1M116.8 172.8l.1 .1M116.8 175.8v.3h.3a.24 .24 0 0 1 0-.4 .24 .24 0 0 1 .3 .1l-.1 .3M116.8 173.8l.6 .5M117.4 175.1v.4l-.5-.4 .1 .4M117.4 173.4h-.6l.1 .2M118.5 174l.1 .3 .1-.3h.3v.3z"/>
<path d="M118.7 173.7h.4M119 175.2h.1M119.1 175.4v.4l-.5-.4-.2 .3 .2 .1M119.1 173.4h-.4l.1 .3M119.1 173.1l-.4 .1 .1 .2M124.8 164.4l.1-.1v.6M124.8 162.7h-.3v.2a.21 .21 0 0 1 .3 0 .21 .21 0 0 1 0 .3 .21 .21 0 0 1-.3 0M125.1 162.7h.3l-.2 .2 .2 .1a.22 .22 0 0 1-.1 .3 .22 .22 0 0 1-.3-.1M125.3 164.9h.1M125.9 164.3h-.3v.3a.21 .21 0 0 1 .3 0 .21 .21 0 0 1 0 .3l-.3-.1M126.5 164.5l-.3 .2v-.4a.28 .28 0 0 1 .3 .3 .28 .28 0 0 1-.3 .3v-.1M126.7 162.7l-.5 .6"/>
<path d="M126.7 164.6l.3-.1 .1 .4M126.7 164.5v.4M127 162.8l.1-.1v.6M127.1 164.6l.3-.1v.4M127.6 162.6l-.1 .1M127.7 162.6v.1M191.3 161.3h.1M191.2 162.5h.6l-.4-.3v.4M191.2 162.8h.4M191.5 162.8l.1 .2-.4 .1M191.5 163.1l.1 .3h-.4M191.6 160.7l.2 .1-.1 .3-.5-.4v.4"/>
<path d="M192.6 163.4l.9 .5M192.8 164.3h.7l-.5-.2v.4M192.8 161l.7 .4M193.3 161.7l.2 .2h-.7M193.3 162.9l.2 .2h-.7M193.4 164.7h.1M193.4 164.8l.1 .1M204 173.1h.1M204 173.1l.3-.1-.3 .6h.4M204 171.4h-.2v.2a.2 .2 0 0 1 .2 0 .2 .2 0 0 1 0 .3 .2 .2 0 0 1-.3 0M204.3 171.4h.4l-.3 .6M204.6 173.6h.1"/>
<path d="M205.2 173h-.3v.2a.24 .24 0 0 1 .3 .1 .24 .24 0 0 1 0 .3l-.3-.1M205.9 173.4h-.5l.3-.4v.6M206 171.4l-.5 .6M206 173.3l.3-.1 .1 .4M206 173.2v.4M206.2 171.5l.2-.1v.6M206.4 173.3l.3-.1v.4M206.8 171.3v.1M207 171.3l-.1 .1M89.6 184h-.3v.3a.22 .22 0 0 1 .3 0 .22 .22 0 0 1-.1 .3 .22 .22 0 0 1-.3-.1M89.9 184.1l.2-.1v.6M91.1 185.7l-.1-.1a.3 .3 0 0 0-.3 .3 .3 .3 0 0 0 .4 .3v-.3l-.3 .1"/>
<path d="M91.4 186.2h.1M91.5 184l-.4 .6M91.8 184.1l.1-.1v.6M91.9 185.6h-.2l.1 .2a.22 .22 0 0 1 .2 .2 .22 .22 0 0 1-.2 .3l-.2-.2M92.6 186h-.4l.3-.4v.7M92.8 186l.2-.2 .1 .5M92.8 185.8v.5M93 184.1l.1-.1v.6M93.1 186l.3-.2 .1 .5M94 183.9l-.6 .9M94.6 184.4h-.5l.3-.4v.6M94.8 183.9l-.1 .2"/>
<path d="M95 183.9l-.1 .2M135.6 184h-.3v.3l.3-.1v.3h-.4M136.1 184h-.3v.3a.21 .21 0 0 1 .3-.1 .21 .21 0 0 1 0 .3 .21 .21 0 0 1-.3 0M136.8 185.6h.3l-.2 .3h.2a.22 .22 0 0 1-.1 .3 .22 .22 0 0 1-.3-.1M137.3 186.2h.1M137.5 184l-.5 .6M137.7 184.1l.2-.1v.6M138 185.8l-.3 .2 .1-.4a.3 .3 0 0 1 .2 .4 .3 .3 0 0 1-.4 .2M138.2 185.8l.1-.2 .3 .1-.4 .6h.4M138.8 186l.2-.2 .1 .5M138.8 185.8v.5M138.9 184.1l.2-.1v.6"/>
<path d="M139.1 186l.3-.1v.4M139.9 183.9l-.5 .9M140.5 184.4h-.4l.3-.4v.6M140.8 183.9l-.1 .2M140.9 183.9l-.1 .2M172.8 184h-.3l-.1 .3a.22 .22 0 0 1 .4 0 .22 .22 0 0 1-.1 .3 .22 .22 0 0 1-.3-.1M173.4 184.1l-.2-.1a.28 .28 0 0 0-.2 .3 .28 .28 0 0 0 .3 .3v-.3l-.3 .1M174.3 186h-.4l.3-.4v.7M174.5 186.2h.1M174.7 184l-.5 .6M174.9 184.1l.1-.1v.6M175.1 185.6h-.3v.3a.22 .22 0 0 1 .3 0 .22 .22 0 0 1-.1 .4 .22 .22 0 0 1-.2-.2"/>
<path d="M175.7 185.7l-.1-.1a.31 .31 0 0 0-.2 .4 .31 .31 0 0 0 .3 .2v-.3l-.3 .1M176 186l.3-.1v.4M176 185.8v.5M176.1 184.1l.2-.1v.6M176.3 186l.2-.2 .1 .5M177.1 183.9l-.5 .9M177.7 184.4h-.5l.3-.4v.6M177.9 183.9v.2M178.1 183.9v.2"/>
<circle cx="91.3" cy="69.7" r=".29"/>
<circle cx="137.2" cy="69.7" r=".29"/>
<circle cx="174.4" cy="69.7" r=".28"/>
<circle cx="52.9" cy="93.4" r=".29"/>
<circle cx="65.5" cy="88.9" r=".27"/>
<circle cx="67.1" cy="89.2" r=".28"/>
<circle cx="71.5" cy="86.7" r=".27"/>
<circle cx="72.2" cy="85" r=".27"/>
<circle cx="108.7" cy="96.9" r=".28"/>
<circle cx="117.1" cy="80.8" r=".28"/>
<circle cx="118.7" cy="81.5" r=".28"/>
<circle cx="125.2" cy="91" r=".28"/>
<circle cx="126.4" cy="91" r=".28"/>
<circle cx="191.4" cy="94.5" r=".27"/>
<circle cx="193.1" cy="93.9" r=".28"/>
<circle cx="205.7" cy="82.3" r=".27"/>
<circle cx="65.4" cy="112.1" r=".27"/>
<circle cx="185.8" cy="109.4" r=".28"/>
<circle cx="206.6" cy="103.2" r=".29"/>
<circle cx="255.4" cy="113.2" r=".28"/>
<circle cx="286.2" cy="113.2" r=".29"/>
<circle cx="43.2" cy="127.4" r=".27"/>
<circle cx="65.4" cy="139.9" r=".28"/>
<circle cx="61.8" cy="148.5" r=".28"/>
<circle cx="62.8" cy="147.2" r=".29"/>
<circle cx="65.4" cy="156.5" r=".28"/>
<circle cx="109.6" cy="157.3" r=".27"/>
<circle cx="187" cy="145.1" r=".29"/>
<circle cx="205.4" cy="150.8" r=".29"/>
<circle cx="206.6" cy="150.7" r=".27"/>
<circle cx="255.3" cy="140.8" r=".27"/>
<circle cx="286.1" cy="140.8" r=".28"/>
<circle cx="52.9" cy="160.5" r=".28"/>
<circle cx="65.4" cy="166.4" r=".27"/>
<circle cx="71" cy="168.9" r=".28"/>
<circle cx="71.5" cy="170.6" r=".27"/>
<circle cx="72.2" cy="168.9" r=".29"/>
<circle cx="117.1" cy="174.1" r=".29"/>
<circle cx="118.7" cy="174.7" r=".28"/>
<circle cx="126.4" cy="163" r=".28"/>
<circle cx="191.5" cy="161.8" r=".29"/>
<circle cx="193.2" cy="161.2" r=".29"/>
<circle cx="205.7" cy="171.6" r=".27"/>
<circle cx="91.3" cy="184.3" r=".28"/>
<circle cx="137.2" cy="184.3" r=".29"/>
<circle cx="174.4" cy="184.3" r=".28"/>
</g>
<!-- layer: TEXTO_NUDOS -->
<path d="M357.1 116l.1-.4a.79 .79 0 0 1 1.3 .3l-.4 .8-1.1 1.1h1.6M378 110.3l.5-.5v2.5M346.2 139.4h-1.7l1.1-1.6v2.4M357.2 128.1h1.3l-.7 1a.79 .79 0 0 1 .8 .9 .79 .79 0 0 1-1.1 .6l-.5-.5" fill="none" stroke="#000" stroke-width=".27"/>
<path d="M20 10.1h390v276.9h-390z" fill="none" stroke="#000" stroke-width=".72"/>
<path d="M0 .1h419.9v296.9h-419.9z" fill="none" stroke="#000" stroke-width=".34"/>
<path d="M15 5.1h400v286.9h-400z" fill="none" stroke="#000" stroke-width=".51"/>
<path d="M240 232.1h100v27h-100zM342 232.1h68v27h-68zM240 260.1h100v13h-100zM240 274.1h100v12.9h-100zM342 260.1h17v13h-17zM342 274.1h46v12.9h-46zM361 260.1h27v13h-27zM390 260.1h20v26.9h-20z" fill="none" stroke="#000" stroke-width=".72"/>
<text font-size="14.8" x="397.7" y="277.7">2</text>
<text font-size="5.2" x="263.4" y="240.1">UNIVERSIDAD DE LEÓN</text>
<text font-size="4" x="67" y="152.4" transform="rotate(-90 67 152.4)">0m</text>
<g font-size="3.7">
<text x="351.9" y="245.1">PRÁCTICA DE PROTECCIÓN</text>
<text x="358" y="249.2">CONTRA INCENDIOS</text>
<text x="260.7" y="266.6">ESQUEMA DE PLANTAS SÓTANO Y 1ª</text>
</g>
<g font-size="3.5">
<text x="116.4" y="70.9">69</text>
<text x="156.6" y="70.6">73</text>
<text x="190.5" y="83.3">74</text>
<text x="216.6" y="83.3">75</text>
<text x="64.6" y="86.4">67</text>
<text x="75.8" y="86.1">68</text>
<text x="64.6" y="94.5">65</text>
<text x="135.5" y="92.1" transform="rotate(-90 135.5 92.1)">71</text>
<text x="190.5" y="104.4">76</text>
<text x="220.8" y="104.1">78</text>
<text x="178.2" y="116.4">77</text>
<text x="24.3" y="128.4">82</text>
<text x="60.3" y="128.4">81</text>
<text x="64.6" y="128.8">64</text>
<text x="178.2" y="139.3">60</text>
<text x="265.3" y="141.8">62</text>
<text x="58.2" y="146.8">83</text>
<text x="64.6" y="150.3">46</text>
<text x="68.1" y="150.3">45</text>
<text x="98.1" y="152">55</text>
<text x="190.5" y="152">59</text>
<text x="220.8" y="151.7">61</text>
<text x="37" y="161.6">49</text>
<text x="64.6" y="161.9">48</text>
<text x="190.5" y="172.5">57</text>
<text x="216.6" y="172.5">58</text>
<text x="116.4" y="185.6">52</text>
<text x="156.6" y="185.2">56</text>
</g>
<g font-size="3.1">
<text x="37" y="94.2">66</text>
<text x="116.4" y="92.1">70</text>
<text x="98.1" y="103.7">72</text>
<text x="302.7" y="107.6">80</text>
<text x="265.3" y="113.9">79</text>
<text x="302.7" y="147.8">63</text>
<text x="116.4" y="164">53</text>
<text x="132.3" y="163.7">54</text>
<text x="64.6" y="170">50</text>
<text x="75.8" y="169.7">51</text>
</g>
<g font-size="2.7">
<text x="343.4" y="235.1">PROYECTO:</text>
<text x="240.8" y="247.6">ESCUELA DE INGENIERÍAS INDUSTRIAL, INFORMÁTICA Y AEROESPACIAL</text>
<text x="241.8" y="263">PLANO:</text>
<text x="343.4" y="263">ESCALA:</text>
<text x="362.5" y="263">FECHA:</text>
<text x="391.2" y="263">Nº PLANO:</text>
<text x="347.1" y="267.9">1:25</text>
<text x="371.1" y="267.4">06/2026</text>
<text x="347.1" y="270.9">1:100</text>
<text x="241.8" y="276.9">LOS ALUMNOS:</text>
<text x="346.4" y="281.7">PRÁCTICA INSTALACIONES II</text>
</g>
<g font-size="2.2">
<text x="278.6" y="281">Alberto España Carrete</text>
<text x="279.7" y="283.6">Rubén Modino López</text>
</g>
</svg>
